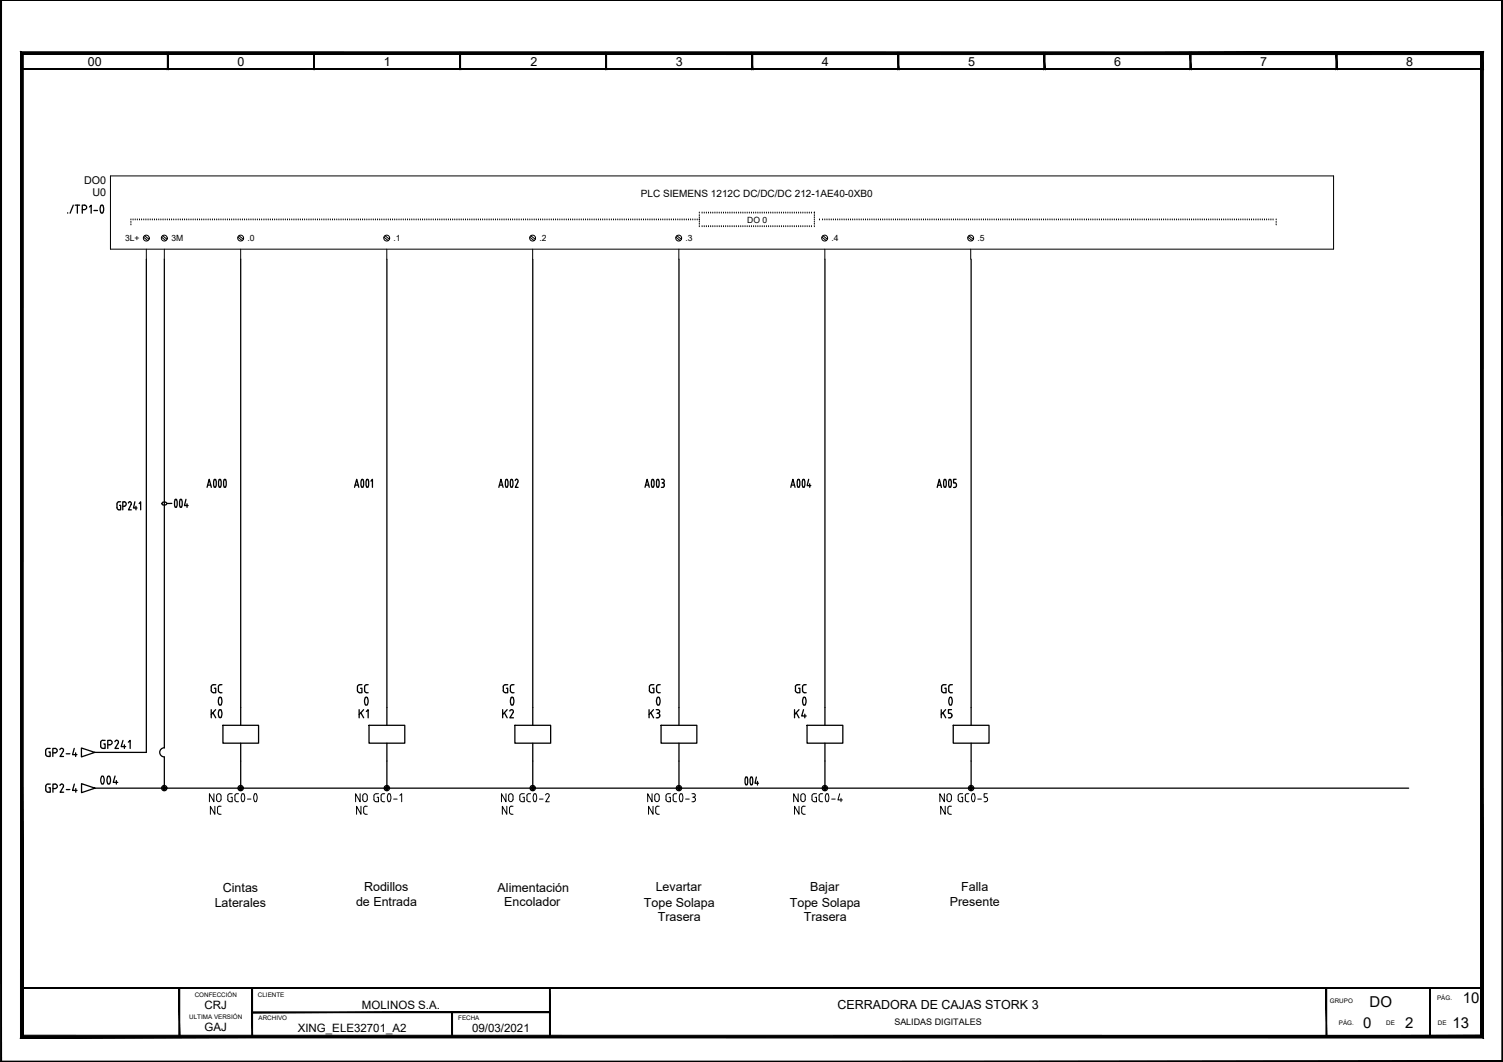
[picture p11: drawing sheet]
<svg xmlns="http://www.w3.org/2000/svg" width="297mm" height="210mm" viewBox="0 0 297 210" stroke-linecap="round" stroke-linejoin="round" font-family="sans-serif">
<g fill="#000" stroke="#000" stroke-width=".2">
<path d="M.2 -.1v.2l296.8-.2zM.2 .1l296.8-.2-.2 .2zM296.8 .1l.2 209.8v-210zM296.8 .1l.2 209.8-.2-.2zM.1 209.9h296.9l-.2-.2zM.1 209.9l.2-.2h296.5zM.1 0v209.9l.2-.2zM.1 0h.2v209.7z"/>
<path d="M4.2 13.7h29.1l-.2-.2zM4.4 13.5h28.7l-28.9 .2zM4.2 10.4v3.3l.2-.2zM4.2 10.4l.2 .2v2.9zM4.2 10.4l.2 .2 28.9-.2zM4.4 10.6l28.9-.2-.2 .2zM33.3 10.4l-.2 .2 .2 3.1zM33.1 10.6l.2 3.1-.2-.2z"/>
<path d="M33.1 13.7h29l-.1-.2zM33.2 13.5h28.8l-28.9 .2zM33.1 10.4v3.3l.1-.2zM33.1 10.4l.1 .2v2.9zM33.1 10.4l.1 .2 28.9-.2zM33.2 10.6l28.9-.2-.1 .2zM62.1 10.4l-.1 .2 .1 3.1zM62 10.6l.1 3.1-.1-.2z"/>
<path d="M62 13.7h29l-.1-.1zM62 13.7l.1-.1h28.8zM62 10.4v3.3l.1-.1zM62 10.4l.1 .2v3zM62 10.4l.1 .2 28.9-.2zM62.1 10.6l28.9-.2-.1 .2zM90.9 10.6l.1 3.1v-3.3zM90.9 10.6l.1 3.1-.1-.1z"/>
<path d="M90.8 13.7h29.1l-.2-.1zM90.8 13.7l.2-.1h28.7zM90.8 10.4v3.3l.2-.1zM90.8 10.4l.2 .2v3zM90.8 10.4l.2 .2 28.9-.2zM91 10.6l28.9-.2-.2 .2zM119.7 10.6l.2 3.1v-3.3zM119.7 10.6l.2 3.1-.2-.1z"/>
<path d="M119.7 13.7h29.1l-.2-.1zM119.7 13.7l.2-.1h28.7zM119.7 10.4v3.3l.2-.1zM119.7 10.4l.2 .2v3zM119.7 10.4l.2 .2 28.9-.2zM119.9 10.6l28.9-.2-.2 .2zM148.8 10.4l-.2 .2 .2 3.1zM148.6 10.6l.2 3.1-.2-.1z"/>
<path d="M148.6 13.7h29l-.2-.1zM148.6 13.7l.1-.1h28.7zM148.6 10.4v3.3l.1-.1zM148.6 10.4l.1 .2v3zM148.6 10.4l.1 .2 28.9-.2zM148.7 10.6l28.9-.2-.2 .2zM177.6 10.4l-.2 .2 .2 3.1zM177.4 10.6l.2 3.1-.2-.1z"/>
<path d="M177.4 13.7h29.1l-.2-.1zM177.4 13.7l.2-.1h28.7zM177.4 10.4v3.3l.2-.1zM177.4 10.4l.2 .2v3zM177.4 10.4l.2 .2 28.9-.2zM177.6 10.6l28.9-.2-.2 .2zM206.5 10.4l-.2 .2 .2 3.1zM206.3 10.6l.2 3.1-.2-.1z"/>
<path d="M206.3 13.7h29.1l-.2-.1zM206.3 13.7l.2-.1h28.7zM206.3 10.4v3.3l.2-.1zM206.3 10.4l.2 .2v3zM206.3 10.4l.2 .2 28.9-.2zM206.5 10.6l28.9-.2-.2 .2zM235.2 10.6l.2 3.1v-3.3zM235.2 10.6l.2 3.1-.2-.1z"/>
<path d="M235.2 13.7h29.1l-.2-.2zM235.2 13.7l.2-.2h28.7zM235.2 10.4v3.3l.2-.2zM235.2 10.4l.2 .2v2.9zM235.2 10.4l.2 .2 28.9-.2zM235.4 10.6l28.9-.2-.2 .2zM264.1 10.6l.2 3.1v-3.3zM264.1 10.6l.2 3.1-.2-.2z"/>
<path d="M264 13.7h29.1l-.2-.2zM264 13.7l.2-.2h28.7zM264 10.4v3.3l.2-.2zM264 10.4l.2 .2v2.9zM264 10.4l.2 .2 28.9-.2zM264.2 10.6l28.9-.2-.2 .2zM292.9 10.6l.2 3.1v-3.3zM292.9 10.6l.2 3.1-.2-.2z"/>
<path d="M4.3 195.2v.2l288.5-.2zM4.3 195.4l288.5-.2v.2z"/>
<path d="M49.8 200v.2l58.9-.2zM49.8 200.2l58.9-.2v.2z"/>
<path d="M4 205.1l288.6-.5h-288zM4 205.1l288.6-.5 .5 .6zM292.6 10.8v193.8l.5 .6zM292.6 10.8l.5-.5v194.9zM4.6 10.8h288l.5-.5zM4.1 10.2l289 .1-288.5 .5zM4.1 10.2l.5 194.4v-193.8zM4.1 10.2l.5 194.4-.6 .5z"/>
<path d="M35.4 195.3v9.6h.1zM35.4 195.3h.1v9.6z"/>
<path d="M49.7 195.3v9.6h.2zM49.7 195.3h.2v9.6z"/>
<path d="M89.3 200.1v4.8h.1zM89.3 200.1h.1v4.8z"/>
<path d="M108.6 195.3v9.6h.2zM108.6 195.3h.2v9.6z"/>
<path d="M262.1 195.3v9.6h.1zM262.1 195.3h.1v9.6z"/>
<path d="M282.5 195.3v9.6h.2zM282.5 195.3h.2v9.6z"/>
</g>
<g fill="none" stroke="#000" stroke-width=".2">
<path d="M.2 0h296.7v209.8h-296.7zM4.3 13.6h288.6v181.7h-288.6zM21.8 34.8h241.8v14.4h-241.8zM25.9 44.4h.1M25.9 44h.1M25.9 43.5h.1M26.3 43.5h.1M26.7 43.5h.1M27.1 43.5h.1M27.6 43.5h.1M28 43.5h.1M28.4 46.9l.8 .7"/>
<path d="M28.4 43.5h.1M28.6 46.6l.9 .7M28.8 43.5h.1M28.9 49.2v2M29.3 43.5h.1M29.7 43.5h.1M30.1 43.5h.1M30.5 43.5h.1M31 43.5h.1M31.4 43.5h.1M31.8 43.5h.1M31.9 46.9l.9 .7"/>
<path d="M32.1 46.6l.9 .7M32.2 43.5h.1M32.5 49.2v2M32.6 43.5h.1M33.1 43.5h.1M33.5 43.5h.1M33.9 43.5h.1M34.3 43.5h.1M34.8 43.5h.1M35.2 43.5h.1M35.6 43.5h.1M36.1 43.5h.1"/>
<path d="M36.5 43.5h.1M36.9 43.5h.1M37.3 43.5h.1M37.7 43.5h.1M38.2 43.5h.1M38.6 43.5h.1M39 43.5h.1M39.4 43.5h.1M39.9 43.5h.1M40.3 43.5h.1M40.7 43.5h.1M41.1 43.5h.1"/>
<path d="M41.6 43.5h.1M42 43.5h.1M42.4 43.5h.1M42.8 43.5h.1M43.3 43.5h.1M43.7 43.5h.1M44.1 43.5h.1M44.5 43.5h.1M44.9 43.5h.1M45.4 43.5h.1M45.8 43.5h.1M46.2 43.5h.1"/>
<path d="M46.6 43.5h.1M47 46.9l.9 .7M47.1 43.5h.1M47.2 46.6l.9 .7M47.5 43.5h.1M47.6 49.2v2M47.9 43.5h.1M48.3 43.5h.1M48.8 43.5h.1M49.2 43.5h.1M49.6 43.5h.1M50 43.5h.1"/>
<path d="M50.4 43.5h.1M50.9 43.5h.1M51.3 43.5h.1M51.7 43.5h.1M52.2 43.5h.1M52.6 43.5h.1M53 43.5h.1M53.4 43.5h.1M53.9 43.5h.1M54.3 43.5h.1M54.7 43.5h.1M55.1 43.5h.1"/>
<path d="M55.5 43.5h.1M56 43.5h.1M56.4 43.5h.1M56.8 43.5h.1M57.2 43.5h.1M57.7 43.5h.1M58.1 43.5h.1M58.5 43.5h.1M58.9 43.5h.1M59.4 43.5h.1M59.8 43.5h.1M60.2 43.5h.1"/>
<path d="M60.6 43.5h.1M61.1 43.5h.1M61.5 43.5h.1M61.9 43.5h.1M62.3 43.5h.1M62.7 43.5h.1M63.2 43.5h.1M63.6 43.5h.1M64 43.5h.1M64.4 43.5h.1M64.9 43.5h.1M65.3 43.5h.1"/>
<path d="M65.7 43.5h.1M66.1 43.5h.1M66.6 43.5h.1M67 43.5h.1M67.4 43.5h.1M67.8 43.5h.1M68.2 43.5h.1M68.7 43.5h.1M69.1 43.5h.1M69.5 43.5h.1M70 43.5h.1M70.4 43.5h.1"/>
<path d="M70.8 43.5h.1M71.2 43.5h.1M71.7 43.5h.1M72.1 43.5h.1M72.5 43.5h.1M72.9 43.5h.1M73.3 43.5h.1M73.8 43.5h.1M74.2 43.5h.1M74.6 43.5h.1M75 43.5h.1M75.5 43.5h.1"/>
<path d="M75.9 46.9l.9 .7M75.9 43.5h.1M76.1 46.6l.9 .7M76.3 43.5h.1M76.4 49.2v2M76.7 43.5h.1M77.2 43.5h.1M77.6 43.5h.1M78 43.5h.1M78.4 43.5h.1M78.9 43.5h.1M79.3 43.5h.1"/>
<path d="M79.7 43.5h.1M80.1 43.5h.1M80.5 43.5h.1M81 43.5h.1M81.4 43.5h.1M81.8 43.5h.1M82.2 43.5h.1M82.7 43.5h.1M83.1 43.5h.1M83.5 43.5h.1M83.9 43.5h.1M84.4 43.5h.1"/>
<path d="M84.8 43.5h.1M85.2 43.5h.1M85.6 43.5h.1M86.1 43.5h.1M86.5 43.5h.1M86.9 43.5h.1M87.3 43.5h.1M87.8 43.5h.1M88.2 43.5h.1M88.6 43.5h.1M89 43.5h.1M89.5 43.5h.1"/>
<path d="M89.9 43.5h.1M90.3 43.5h.1M90.7 43.5h.1M91.2 43.5h.1M91.6 43.5h.1M92 43.5h.1M92.4 43.5h.1M92.8 43.5h.1M93.3 43.5h.1M93.7 43.5h.1M94.1 43.5h.1M94.5 43.5h.1"/>
<path d="M95 43.5h.1M95.4 43.5h.1M95.8 43.5h.1M96.2 43.5h.1M96.7 43.5h.1M97.1 43.5h.1M97.5 43.5h.1M97.9 43.5h.1M98.3 43.5h.1M98.8 43.5h.1M99.2 43.5h.1M99.6 43.5h.1"/>
<path d="M100 43.5h.1M100.5 43.5h.1M100.9 43.5h.1M101.3 43.5h.1M101.7 43.5h.1M102.2 43.5h.1M102.6 43.5h.1M103 43.5h.1M103.4 43.5h.1M103.9 43.5h.1M104.3 43.5h.1M104.7 46.9l.9 .7"/>
<path d="M104.7 43.5h.1M104.9 46.6l.9 .7M105.1 43.5h.1M105.3 49.2v2M105.6 43.5h.1M106 43.5h.1M106.4 43.5h.1M106.8 43.5h.1M107.3 43.5h.1M107.7 43.5h.1M108.1 43.5h.1M108.5 43.5h.1"/>
<path d="M109 43.5h.1M109.4 43.5h.1M109.8 43.5h.1M110.2 43.5h.1M110.6 43.5h.1M111.1 43.5h.1M111.5 43.5h.1M111.9 43.5h.1M112.3 43.5h.1M112.8 43.5h.1M113.2 43.5h.1M113.6 43.5h.1"/>
<path d="M114 43.5h.1M114.5 43.5h.1M114.9 43.5h.1M115.3 43.5h.1M115.7 43.5h.1M116.1 43.5h.1M116.6 43.5h.1M117 43.5h.1M117.4 43.5h.1M117.8 43.5h.1M118.3 43.5h.1M118.7 43.5h.1"/>
<path d="M119.1 43.5h.1M119.5 43.5h.1M120 43.5h.1M120.4 43.5h.1M120.8 43.5h.1M121.2 43.5h.1M121.7 43.5h.1M122.1 43.5h.1M122.5 43.5h.1M122.9 43.5h.1M123.4 43.5h.1M123.8 43.5h.1"/>
<path d="M124.2 43.5h.1M124.6 43.5h.1M125.1 43.5h.1M125.5 43.5h.1M125.9 43.5h.1M126.3 43.5h.1M126.8 43.5h.1M127.2 43.5h.1M127.6 43.5h.1M128 43.5h.1M128.4 43.5h.1M128.9 43.5h.1"/>
<path d="M129.3 43.5h.1M129.7 43.5h.1M130.1 43.5h.1M130.6 43.5h.1M131 43.5h.1M131.4 43.5h.1M131.8 43.5h.1M132.3 43.5h.1M132.7 43.5h.1M133.1 43.5h.1M133.5 43.5h.1M133.6 46.9l.9 .7"/>
<path d="M133.8 46.6l.9 .7M133.9 43.5h.1M134.2 49.2v2M134.4 43.5h.1M134.8 43.5h.1M135.2 43.5h.1M135.6 43.5h.1M136.1 43.5h.1M136.5 43.5h.1M136.9 43.5h.1M137.4 43.5h.1M137.8 43.5h.1"/>
<path d="M138.2 43.5h.1M138.2 44.8h.1M138.2 44.3h.1M138.2 43.9h.1M138.2 43h.1M138.2 42.6h.1M138.2 42.1h.1M138.8 44.8h.1M138.8 42.1h.1M139.2 44.8h.1M139.2 42.1h.1M139.6 44.8h.1"/>
<path d="M139.6 42.1h.1M140 44.8h.1M140 42.1h.1M140.4 44.8h.1M140.4 42.1h.1M140.9 44.8h.1M140.9 42.1h.1M141.3 44.8h.1M141.3 42.1h.1M141.7 44.8h.1M141.7 42.1h.1M142.1 44.8h.1"/>
<path d="M142.1 42.1h.1M142.6 44.8h.1M142.6 42.1h.1M143 44.8h.1M143 42.1h.1M143.4 44.8h.1M143.4 42.1h.1M143.8 44.8h.1M143.8 42.1h.1M144.3 44.8h.1M144.3 42.1h.1M144.7 44.8h.1"/>
<path d="M144.7 42.1h.1M145.1 44.8h.1M145.1 42.1h.1M145.5 44.8h.1M145.5 42.1h.1M146 44.8h.1M146 42.1h.1M146.4 44.8h.1M146.4 42.1h.1M146.8 44.8h.1M146.8 42.1h.1M147.2 44.8h.1"/>
<path d="M147.2 42.1h.1M147.7 44.8h.1M147.7 42.1h.1M148.1 44.8h.1M148.1 42.1h.1M148.5 44.8h.1M148.5 42.1h.1M148.9 44.8h.1M148.9 42.1h.1M149.4 44.8h.1M149.4 42.1h.1M149.8 44.8h.1"/>
<path d="M149.8 42.1h.1M150.2 44.8h.1M150.2 42.1h.1M150.6 44.8h.1M150.6 42.1h.1M151.1 44.8h.1M151.1 42.1h.1M151.5 44.8h.1M151.5 42.1h.1M151.9 44.8h.1M151.9 42.1h.1M152.3 44.8h.1"/>
<path d="M152.3 42.1h.1M152.7 44.8h.1M152.7 42.1h.1M153.2 44.8h.1M153.2 42.1h.1M153.6 44.8h.1M153.6 42.1h.1M154 44.8h.1M154 42.1h.1M154.4 44.8h.1M154.4 42.1h.1M154.9 44.8h.1"/>
<path d="M154.9 42.1h.1M155.3 44.8h.1M155.3 42.1h.1M155.7 44.8h.1M155.7 42.1h.1M156.1 44.8h.1M156.1 42.1h.1M156.6 44.8h.1M156.6 42.1h.1M157 44.8h.1M157 42.1h.1M157.4 44.8h.1"/>
<path d="M157.4 42.1h.1M157.8 44.8h.1M157.8 42.1h.1M158.2 44.8h.1M158.2 42.1h.1M158.7 44.8h.1M158.7 42.1h.1M159.1 44.8h.1M159.1 42.1h.1M159.5 44.8h.1M159.5 42.1h.1M159.9 44.8h.1"/>
<path d="M159.9 42.1h.1M160.4 44.8h.1M160.4 42.1h.1M160.9 42.1h.1M160.9 42.6h.1M160.9 43h.1M160.9 43.5h.1M160.9 43.9h.1M160.9 44.3h.1M160.9 44.8h.1M162 43.5h.1M162.4 46.9l.9 .7"/>
<path d="M162.6 43.5h.1M162.7 46.6l.8 .7M163 43.5h.1M163 49.2v2M163.4 43.5h.1M163.9 43.5h.1M164.3 43.5h.1M164.7 43.5h.1M165.1 43.5h.1M165.6 43.5h.1M166 43.5h.1M166.4 43.5h.1"/>
<path d="M166.8 43.5h.1M167.2 43.5h.1M167.7 43.5h.1M168.1 43.5h.1M168.5 43.5h.1M168.9 43.5h.1M169.4 43.5h.1M169.8 43.5h.1M170.2 43.5h.1M170.6 43.5h.1M171.1 43.5h.1M171.5 43.5h.1"/>
<path d="M171.9 43.5h.1M172.3 43.5h.1M172.7 43.5h.1M173.2 43.5h.1M173.6 43.5h.1M174 43.5h.1M174.4 43.5h.1M174.9 43.5h.1M175.3 43.5h.1M175.7 43.5h.1M176.1 43.5h.1M176.6 43.5h.1"/>
<path d="M177 43.5h.1M177.4 43.5h.1M177.8 43.5h.1M178.3 43.5h.1M178.7 43.5h.1M179.1 43.5h.1M179.5 43.5h.1M180 43.5h.1M180.4 43.5h.1M180.8 43.5h.1M181.2 43.5h.1M181.7 43.5h.1"/>
<path d="M182.1 43.5h.1M182.5 43.5h.1M182.9 43.5h.1M183.4 43.5h.1M183.8 43.5h.1M184.2 43.5h.1M184.6 43.5h.1M185 43.5h.1M185.5 43.5h.1M185.9 43.5h.1M186.3 43.5h.1M186.7 43.5h.1"/>
<path d="M187.2 43.5h.1M187.6 43.5h.1M188 43.5h.1M188.4 43.5h.1M188.9 43.5h.1M189.3 43.5h.1M189.7 43.5h.1M190.1 43.5h.1M190.5 43.5h.1M191 43.5h.1M191.3 46.9l.9 .7M191.4 43.5h.1"/>
<path d="M191.5 46.6l.9 .7M191.8 43.5h.1M191.8 49.2v2M192.2 43.5h.1M192.7 43.5h.1M193.1 43.5h.1M193.5 43.5h.1M193.9 43.5h.1M194.4 43.5h.1M194.8 43.5h.1M195.2 43.5h.1M195.6 43.5h.1"/>
<path d="M196.1 43.5h.1M196.5 43.5h.1M196.9 43.5h.1M197.3 43.5h.1M197.8 43.5h.1M198.2 43.5h.1M198.6 43.5h.1M199 43.5h.1M199.5 43.5h.1M199.9 43.5h.1M200.3 43.5h.1M200.7 43.5h.1"/>
<path d="M201.2 43.5h.1M201.6 43.5h.1M202 43.5h.1M202.4 43.5h.1M202.8 43.5h.1M203.3 43.5h.1M203.7 43.5h.1M204.1 43.5h.1M204.5 43.5h.1M205 43.5h.1M205.4 43.5h.1M205.8 43.5h.1"/>
<path d="M206.2 43.5h.1M206.7 43.5h.1M207.1 43.5h.1M207.5 43.5h.1M207.9 43.5h.1M208.4 43.5h.1M208.8 43.5h.1M209.2 43.5h.1M209.6 43.5h.1M210 43.5h.1M210.5 43.5h.1M210.9 43.5h.1"/>
<path d="M211.3 43.5h.1M211.7 43.5h.1M212.2 43.5h.1M212.6 43.5h.1M213 43.5h.1M213.4 43.5h.1M213.9 43.5h.1M214.3 43.5h.1M214.7 43.5h.1M215.1 43.5h.1M215.6 43.5h.1M216 43.5h.1"/>
<path d="M216.4 43.5h.1M216.8 43.5h.1M217.3 43.5h.1M217.7 43.5h.1M218.1 43.5h.1M218.5 43.5h.1M219 43.5h.1M219.4 43.5h.1M219.8 43.5h.1M220.2 43.5h.1M220.6 43.5h.1M221.1 43.5h.1"/>
<path d="M221.5 43.5h.1M221.9 43.5h.1M222.3 43.5h.1M222.8 43.5h.1M223.2 43.5h.1M223.6 43.5h.1M224 43.5h.1M224.5 43.5h.1M224.9 43.5h.1M225.3 43.5h.1M225.7 43.5h.1M226.2 43.5h.1"/>
<path d="M226.6 43.5h.1M227 43.5h.1M227.4 43.5h.1M227.8 43.5h.1M228.3 43.5h.1M228.7 43.5h.1M229.1 43.5h.1M229.5 43.5h.1M230 43.5h.1M230.4 43.5h.1M230.8 43.5h.1M231.3 43.5h.1"/>
<path d="M231.7 43.5h.1M232.1 43.5h.1M232.5 43.5h.1M232.9 43.5h.1M233.4 43.5h.1M233.8 43.5h.1M234.2 43.5h.1M234.6 43.5h.1M235.1 43.5h.1M235.5 43.5h.1M235.9 43.5h.1M236.3 43.5h.1"/>
<path d="M236.8 43.5h.1M237.2 43.5h.1M237.6 43.5h.1M238 43.5h.1M238.4 43.5h.1M238.9 43.5h.1M239.3 43.5h.1M239.7 43.5h.1M240.1 43.5h.1M240.6 43.5h.1M241 43.5h.1M241.4 43.5h.1"/>
<path d="M241.8 43.5h.1M242.3 43.5h.1M242.7 43.5h.1M243.1 43.5h.1M243.5 43.5h.1M244 43.5h.1M244.4 43.5h.1M244.8 43.5h.1M245.2 43.5h.1M245.6 43.5h.1M246.1 43.5h.1M246.5 43.5h.1"/>
<path d="M246.9 43.5h.1M247.3 43.5h.1M247.8 43.5h.1M248.2 43.5h.1M248.6 43.5h.1M249.1 43.5h.1M249.5 43.5h.1M249.9 43.5h.1M250.3 43.5h.1M250.7 43.5h.1M251.2 43.5h.1M251.6 43.5h.1"/>
<path d="M252.2 44.4h.1M252.2 44h.1M252.2 43.5h.1M46.8 158.5h.3M46.8 156.9h.3M47.8 158.4h.4M47.8 158.4a1.12 1.12 0 0 1 .2-1.5h.1a1.26 1.26 0 0 1 .1 1.5M48.9 157.9h.7M50.3 158.4h.4M50.3 158.4a1.12 1.12 0 0 1 .2-1.5h.2a1.51 1.51 0 0 1 0 1.5M75.3 158.1l.1 .2 .3 .1M75.7 156.9l-.3 .2-.1 .2"/>
<path d="M75.7 158.5h.3M75.7 156.9h.3M76.7 158.4h.4M76.7 158.4a1.12 1.12 0 0 1 .2-1.5h.1a1.26 1.26 0 0 1 .1 1.5M77.8 157.9h.7M79 157.2l.4-.3v1.6M104.1 158.1l.1 .2 .3 .1M104.5 156.9l-.3 .2-.1 .2M104.5 158.5h.3M104.5 156.9h.3M105.5 158.4a1.09 1.09 0 0 1 .2-1.5h.2a1.51 1.51 0 0 1 0 1.5M105.5 158.4h.4"/>
<path d="M106.6 157.9h.7M107.8 157.1l.1-.1a.36 .36 0 0 1 .5-.1 .36 .36 0 0 1 .1 .5l-.6 1.1h.6M133 158.1l.2 .3 .5 .1M133.7 156.9h-.5l-.2 .4M134.4 158.4a1.09 1.09 0 0 1 .2-1.5h.2a1.51 1.51 0 0 1 0 1.5M134.4 158.4h.4M135.5 157.9h.7M136.7 158.5h.4M136.7 156.9h.4M136.9 157.6h.2M137.1 156.9a.35 .35 0 0 1 .3 .3 .35 .35 0 0 1-.3 .4l.3 .3M137.4 158.1l-.3 .3"/>
<path d="M137.4 157.9v.2M161.9 158.1l.2 .3 .5 .1M162.6 156.9h-.5l-.2 .4M163.3 158.4a1.09 1.09 0 0 1 .2-1.5h.1a1.51 1.51 0 0 1 0 1.5M163.3 158.4h.3M164.4 157.9h.7M166 156.9l-.4 1.2h.9M166.2 157.8v.7M190.8 158.1l.2 .3 .5 .1M191.5 156.9h-.5l-.2 .4M192.2 156.9a1.49 1.49 0 0 0 0 1.5M192.2 156.9h.3a1.51 1.51 0 0 1 0 1.5"/>
<path d="M192.2 158.4h.3M193.2 157.9h.8M195.1 156.9h-.6v.7h.5l.2 .3M195.2 157.9l-.2 .5-.5 .1M4.3 195.3h31.1v9.6h-31.1z"/>
<circle cx="28.9" cy="47.1" r=".58"/>
<circle cx="32.5" cy="47.1" r=".58"/>
<circle cx="47.6" cy="47.1" r=".58"/>
<circle cx="76.4" cy="47.1" r=".58"/>
<circle cx="105.3" cy="47.1" r=".58"/>
<circle cx="134.1" cy="47.1" r=".58"/>
<circle cx="163" cy="47.1" r=".58"/>
<circle cx="191.8" cy="47.1" r=".58"/>
</g>
<g fill="none" stroke="#000" stroke-width=".25">
<path d="M293 13.6v181.7M17.7 40.9l.3-.4v1.6M18.5 41.6h.8M20 40.6l.1-.1a1.1 1.1 0 0 1 0 1.6l-.1-.1a1.49 1.49 0 0 1 0-1.4zM28.9 51.2v97.5h-10.2M32.5 51.2v96.6M47.6 51.2v88.6M76.5 51.2v88.6M105.3 51.2v88.6M134.2 51.2v88.6M163 51.2v88.6M191.9 51.2v88.6"/>
<path d="M23.6 99.9h.2v.9h-.3M23.8 99.2h-.3l-.3 .2-.1 .9M25.7 99.2l-.3 .2M25.7 99.2a.36 .36 0 0 1 .2 .5M25.9 99.7l-.5 1.1h.6M26.7 99.2l-.3 1.2h.7M27.5 99.5l.3-.3v1.6M40.9 96.3l.4-1.6 .5 1.6M41 95.9h.6M42.4 94.8l.1-.1a1.25 1.25 0 0 1 0 1.6l-.2-.1-.1-.7zM43.4 94.8l.1-.1a1.25 1.25 0 0 1 0 1.6l-.2-.1-.1-.7zM44.6 94.8l.1 .7-.1 .7"/>
<path d="M44.6 94.8l-.2-.1a1.25 1.25 0 0 0 0 1.6l.2-.1M70.1 96.3l.4-1.6 .4 1.6M70.2 95.9h.6M71.5 94.8l.1-.1a1.25 1.25 0 0 1 0 1.6l-.1-.1-.2-.7zM72.5 94.8l.1-.1a1.25 1.25 0 0 1 0 1.6l-.1-.1-.2-.7zM73.3 95.1l.3-.4v1.6M98.6 96.3l.4-1.6 .4 1.6M98.7 95.9h.6M100.1 94.8v-.1a1.25 1.25 0 0 1 0 1.6l-.1-.1-.1-.7zM101 94.8l.1-.1a1.25 1.25 0 0 1 0 1.6l-.1-.1-.2-.7zM101.8 95l.2-.3 .2 .1 .1 .5M102.3 95.3l-.5 1h.6"/>
<path d="M127.5 96.3l.4-1.6 .4 1.6M127.6 95.9h.6M128.9 94.8l.1-.1a1.25 1.25 0 0 1 0 1.6l-.1-.1-.2-.7zM129.9 94.8l.1-.1a1.25 1.25 0 0 1 0 1.6l-.1-.1-.2-.7zM130.7 96.3h.3M130.7 94.7h.3M130.9 95.5h.1M131 94.7a.36 .36 0 0 1 .3 .4 .36 .36 0 0 1-.3 .3l.2 .2 .1 .4M131.3 96l-.3 .3M156.3 96.3l.4-1.6 .4 1.6M156.4 95.9h.6M157.7 94.8l.1-.1a1.25 1.25 0 0 1 0 1.6l-.1-.1-.2-.7z"/>
<path d="M158.7 94.8l.1-.1a1.25 1.25 0 0 1 0 1.6l-.1-.1-.2-.7zM159.8 94.7l-.3 1.3h.7M160 95.6v.7M185.2 96.3l.4-1.6 .5 1.6M185.3 95.9h.6M186.7 94.8v-.1a1.25 1.25 0 0 1 0 1.6l-.1-.1-.1-.7zM187.7 94.8v-.1a1.25 1.25 0 0 1 0 1.6l-.1-.1-.1-.7zM189 94.7h-.5v.8h.4l.1 .5M189 96l-.1 .3h-.4M23.1 100.3l.1 .2 .3 .2M24.3 100.1l.3-.1a.45 .45 0 0 0 .3-.4 .45 .45 0 0 0-.3-.4h-.3v1.6M26.9 100.1v.7"/>
<path d="M16.1 147.8l2.6 .9-2.6 .9zM18.8 155.8h259.6M19.9 146.8v.7M20.3 146.3l-.4 .2v.3M20.3 146.3h.5M20.5 147h.3v.9l-.7-.1-.2-.3M21.7 146.3a.43 .43 0 0 1 .5 .5 .43 .43 0 0 1-.5 .4h-.4M21.7 146.3h-.4v1.6M22.7 146.6l.1-.2a.35 .35 0 0 1 .5 0 .35 .35 0 0 1 .1 .5M23.4 146.9l-.7 1h.7M24.3 146.3l-.4 1.3h.9M24.6 147.2v.7"/>
<path d="M25.4 146.7l.3-.4v1.6M32.5 147.8a.9 .9 0 0 0-.9 .9 .9 .9 0 0 0 .9 .9v6.2M44.1 143.4h7v3.5h-7zM47.6 146.9v8.9M72.9 143.4h7.1v3.5h-7.1zM76.5 146.9v8.9M101.8 143.4h7v3.5h-7zM105.3 146.9v8.9M130.6 143.4h7.1v3.5h-7.1zM134.2 146.9v8.9M159.5 143.4h7.1v3.5h-7.1zM163 146.9v8.9"/>
<path d="M188.4 143.4h7.1v3.5h-7.1zM191.9 146.9v8.9"/>
<circle cx="32.5" cy="155.8" r=".52"/>
<circle cx="32.5" cy="155.8" r=".31"/>
<circle cx="32.5" cy="155.8" r=".16"/>
<circle cx="47.6" cy="155.8" r=".52"/>
<circle cx="47.6" cy="155.8" r=".31"/>
<circle cx="47.6" cy="155.8" r=".16"/>
<circle cx="76.5" cy="155.8" r=".52"/>
<circle cx="76.5" cy="155.8" r=".31"/>
<circle cx="76.5" cy="155.8" r=".16"/>
<circle cx="105.3" cy="155.8" r=".52"/>
<circle cx="105.3" cy="155.8" r=".31"/>
<circle cx="105.3" cy="155.8" r=".16"/>
<circle cx="134.2" cy="155.8" r=".52"/>
<circle cx="134.2" cy="155.8" r=".31"/>
<circle cx="134.2" cy="155.8" r=".16"/>
<circle cx="163" cy="155.8" r=".52"/>
<circle cx="163" cy="155.8" r=".31"/>
<circle cx="163" cy="155.8" r=".16"/>
<circle cx="191.9" cy="155.8" r=".52"/>
<circle cx="191.9" cy="155.8" r=".31"/>
<circle cx="191.9" cy="155.8" r=".16"/>
</g>
<g font-size="6.6">
<text x="31.7" y="102.3">004</text>
<text x="39.9" y="141.5">0</text>
<text x="68.8" y="141.5">0</text>
<text x="97.7" y="141.5">0</text>
<text x="126.6" y="141.5">0</text>
<text x="155.6" y="141.5">0</text>
<text x="184.5" y="141.5">0</text>
<text x="16.6" y="157">004</text>
</g>
<text font-size="6.2" x="144.6" y="157">004</text>
<g font-size="4.9">
<text x="40.9" y="138.3">GC</text>
<text x="69.8" y="138.3">GC</text>
<text x="70.2" y="143.2">K1</text>
<text x="98.4" y="138.3">GC</text>
<text x="98.4" y="143.2">K2</text>
<text x="127.4" y="138.3">GC</text>
<text x="127.4" y="143.2">K3</text>
<text x="156.3" y="138.3">GC</text>
<text x="156.3" y="143.2">K4</text>
<text x="185.2" y="138.3">GC</text>
<text x="185.2" y="143.2">K5</text>
<text x="40.6" y="159.8">NO</text>
<text x="184.9" y="159.8">NO</text>
<text x="40.6" y="162.3">NC</text>
<text x="69.5" y="162.3">NC</text>
<text x="98.4" y="162.3">NC</text>
<text x="127.4" y="162.3">NC</text>
<text x="156.3" y="162.3">NC</text>
</g>
<g font-size="4.4">
<text x="15.9" y="43.4" transform="rotate(-90 15.9 43.4)">./</text>
<text x="8.1" y="150.6">GP2-4</text>
<text x="8.1" y="157.7">GP2-4</text>
</g>
<g font-size="3">
<text x="269.4" y="203.1">0</text>
<text x="270.7" y="199">DO</text>
<text x="277.7" y="203.1">2</text>
<text x="287.1" y="203.1">13</text>
<text x="289.1" y="198.3">10</text>
</g>
<g font-size="2.5">
<text x="17.4" y="13">00</text>
<text x="46.9" y="13">0</text>
<text x="75.9" y="13.1">1</text>
<text x="104.9" y="13.1">2</text>
<text x="133.5" y="13">3</text>
<text x="162.4" y="13.1">4</text>
<text x="191.4" y="13">5</text>
<text x="220.2" y="13">6</text>
<text x="249" y="13.1">7</text>
<text x="277.9" y="13">8</text>
<text x="42.4" y="179.2">Laterales</text>
<text x="44" y="176.2">Cintas</text>
<text x="70.4" y="179.1">de Entrada</text>
<text x="72" y="176.2">Rodillos</text>
<text x="98.3" y="176.2">Alimentación</text>
<text x="99.7" y="179.1">Encolador</text>
<text x="127.2" y="179.2">Tope Solapa</text>
<text x="129.6" y="176.2">Levartar</text>
<text x="156.1" y="179.2">Tope Solapa</text>
<text x="160.1" y="176.2">Bajar</text>
<text x="187.7" y="179.1">Presente</text>
<text x="190" y="176.2">Falla</text>
<text x="130" y="182.1">Trasera</text>
<text x="158.8" y="182.1">Trasera</text>
<text x="165.5" y="199.4">CERRADORA DE CAJAS STORK 3</text>
</g>
<g font-size="2.3">
<text x="40.4" y="199.5">CRJ</text>
<text x="40.4" y="203.7">GAJ</text>
<text x="58.9" y="203.9">XING_ELE32701_A2</text>
<text x="71.5" y="199.5">MOLINOS S.A.</text>
<text x="93.3" y="203.9">09/03/2021</text>
</g>
<g font-size="2.1">
<text x="16.6" y="36.4">DO0</text>
<text x="18.3" y="38.7">U0</text>
</g>
<text font-size="2" x="126.6" y="38.9">PLC SIEMENS 1212C DC/DC/DC 212-1AE40-0XB0</text>
<text font-size="1.8" x="176.7" y="202.5">SALIDAS DIGITALES</text>
<g font-size="1.7">
<text x="24.7" y="47.7">3L+</text>
<text x="33.9" y="47.7">3M</text>
<text x="48.9" y="47.7">.0</text>
<text x="77.8" y="47.7">.1</text>
<text x="106.6" y="47.7">.2</text>
<text x="135.5" y="47.7">.3</text>
<text x="147.7" y="44">DO 0</text>
<text x="164.3" y="47.7">.4</text>
<text x="193.2" y="47.7">.5</text>
</g>
<g font-size="1.2">
<text x="38.5" y="197.1">CONFECCIÓN</text>
<text x="51" y="197.1">CLIENTE</text>
<text x="284" y="197.7">PÁG.</text>
<text x="37.4" y="201.4">ULTIMA VERSIÓN</text>
<text x="51.1" y="201.6">ARCHIVO</text>
<text x="90.6" y="201.6">FECHA</text>
<text x="262.8" y="198.2">GRUPO</text>
<text x="264.6" y="202.5">PÁG.</text>
<text x="273.9" y="202.5">DE</text>
<text x="284.2" y="202.5">DE</text>
</g>
</svg>
